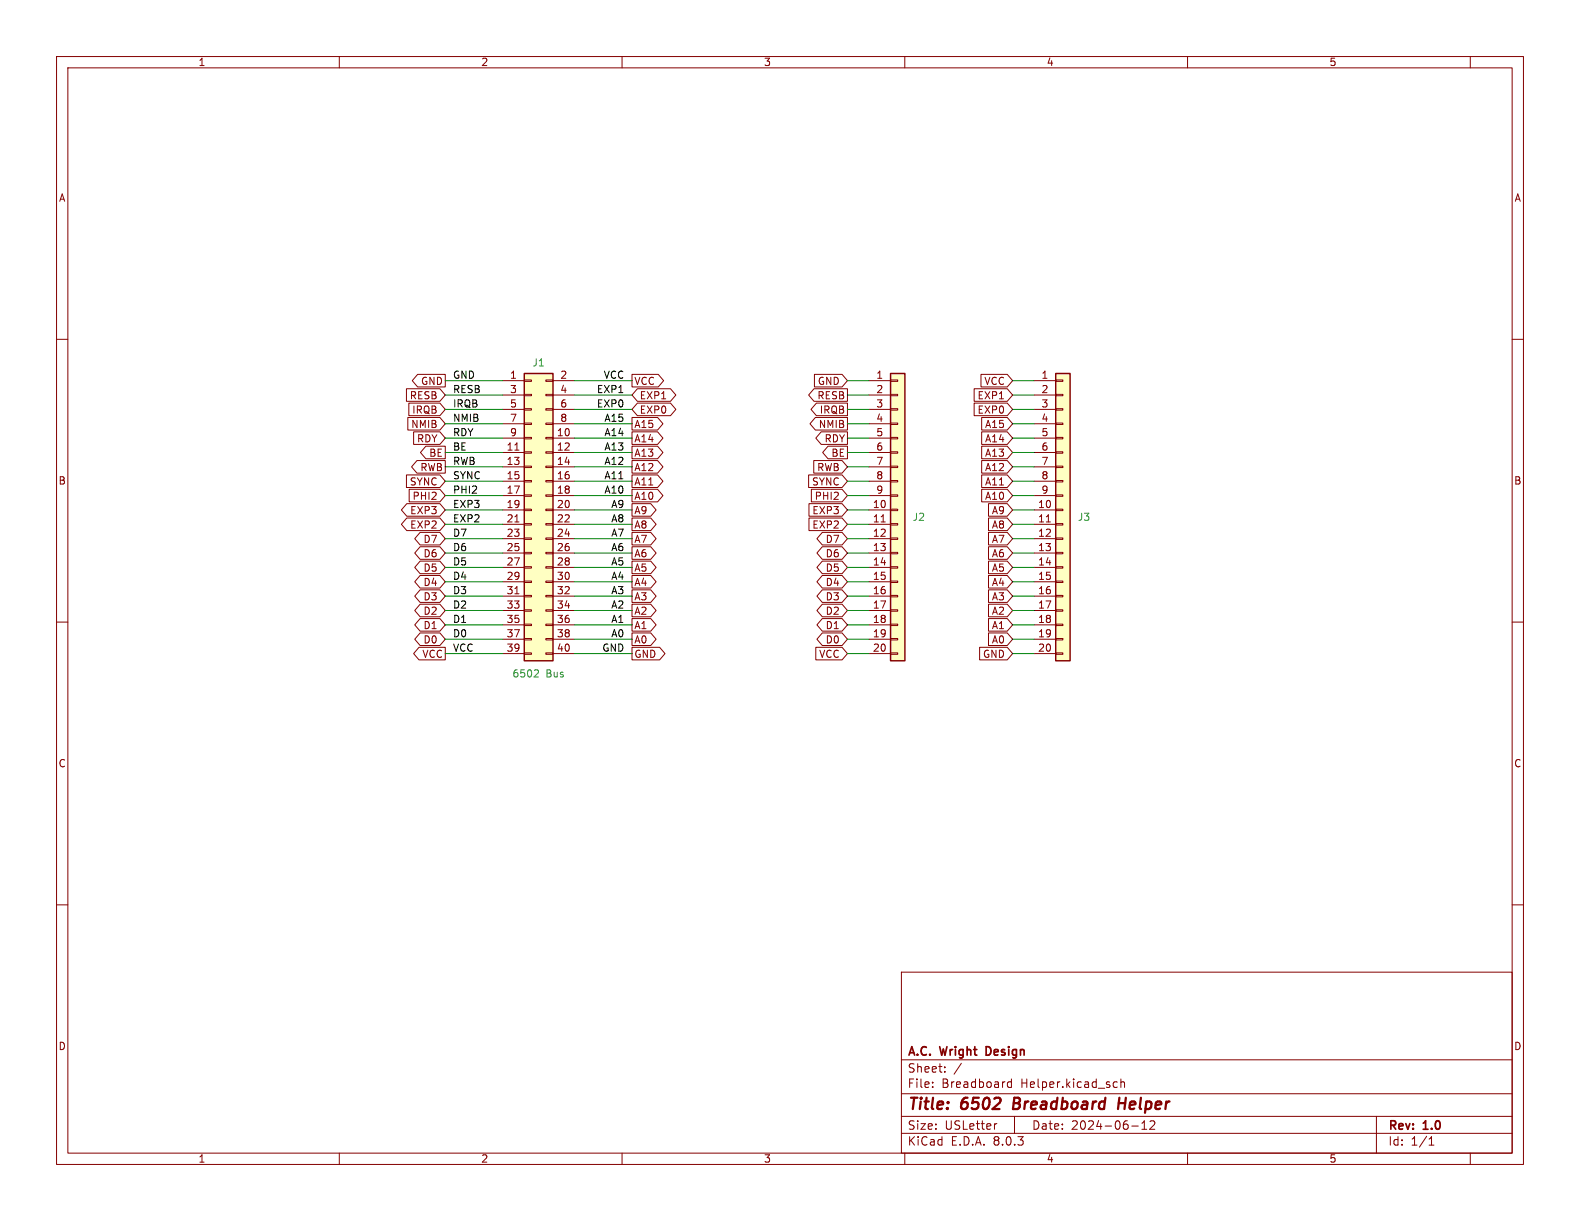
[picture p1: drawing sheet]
<svg xmlns="http://www.w3.org/2000/svg" width="279mm" height="216mm" viewBox="0 0 279 216" stroke-linecap="round" stroke-linejoin="round" font-family="sans-serif">
<g fill="none" stroke="#840000" stroke-width=".18">
<path d="M10 10h259.4v195.9h-259.4zM12 12h255.4v191.9h-255.4zM60 10v2M110 10v2M160 10v2M210 10v2M260 10v2M10 60h2M267.4 60h2M10 110h2M267.4 110h2M10 160h2"/>
<path d="M267.4 160h2M159.4 171.9h108v32h-108zM159.4 197.4h108M159.4 193.4h108M159.4 187.4h108M164.9 192.1v.2M164.9 191.4v.1M167.1 189.4v.2M167.1 188.7v.1M170 188l-1.3 1.9M176.3 198.7l-.3 .1M178.9 190.8v1.5"/>
<path d="M178.9 191.4l-.5-.1-.3 .3v.4l.2 .2h.6M179.4 197.4v3M197.1 191.3l.5 .1M197.6 192.2l-.5 .1M198.2 191.4l.2-.1 .4 .1 .1 .9M198.2 190.8v1.5M200.1 199.1h1.2M201.9 199.7h.9M201.9 198.6l.5-.4v1.5M204.1 198.3v.5l-.8 .9h.9M243.4 197.4v6.5M60 203.9v2"/>
<path d="M110 203.9v2M159.4 200.4h108M160 203.9v2M210 203.9v2M252.7 202.5h.9M252.7 201.4l.4-.4v1.5M260 203.9v2"/>
</g>
<path d="M179.4 194.1l-.3 2h.8M197.8 195.1h1.2M197.9 194.1l-.2 2" fill="none" stroke="#840000" stroke-width=".4"/>
<path d="M174.7 185.1h-.3v1.5h.3" fill="none" stroke="#840000" stroke-width=".3"/>
<path d="M92.7 66h5.1v50.8h-5.1z" fill="#ffffc2"/>
<g fill="none" stroke="#840000" stroke-width=".18">
<path d="M88.9 67.3h3.8M88.9 77.5h3.8M88.9 69.9h3.8M88.9 72.4h3.8M88.9 74.9h3.8M91 79.6h.8M92.7 79.9h1.3v.2h-1.3zM92.7 77.3h1.3v.3h-1.3zM92.7 74.8h1.3v.3h-1.3zM92.7 72.3h1.3v.2h-1.3zM92.7 69.7h1.3v.3h-1.3zM92.7 67.2h1.3v.2h-1.3z"/>
<path d="M96.5 79.9h1.3v.2h-1.3zM96.5 77.3h1.3v.3h-1.3zM96.5 74.8h1.3v.3h-1.3zM96.5 72.3h1.3v.2h-1.3zM96.5 69.7h1.3v.3h-1.3zM96.5 67.2h1.3v.2h-1.3zM97.8 67.3h3.8M97.8 77.5h3.8M97.8 69.9h3.8M97.8 72.4h3.8M97.8 74.9h3.8M88.9 80h3.8"/>
<path d="M88.9 82.6h3.8M88.9 85.1h3.8M88.9 87.6h3.8M88.9 90.2h3.8M88.9 92.7h3.8M88.9 95.3h3.8M88.9 97.8h3.8M91 92.3h.8M92.7 97.7h1.3v.2h-1.3zM92.7 95.1h1.3v.3h-1.3zM92.7 92.6h1.3v.2h-1.3zM92.7 90h1.3v.3h-1.3z"/>
<path d="M92.7 87.5h1.3v.3h-1.3zM92.7 85h1.3v.2h-1.3zM92.7 82.4h1.3v.3h-1.3zM96.5 97.7h1.3v.2h-1.3zM96.5 95.1h1.3v.3h-1.3zM96.5 92.6h1.3v.2h-1.3zM96.5 90h1.3v.3h-1.3zM96.5 87.5h1.3v.3h-1.3zM96.5 85h1.3v.2h-1.3zM96.5 82.4h1.3v.3h-1.3zM97.8 80h3.8M97.8 82.6h3.8"/>
<path d="M97.8 85.1h3.8M97.8 87.6h3.8M97.8 90.2h3.8M97.8 92.7h3.8M97.8 95.3h3.8M97.8 97.8h3.8M88.9 100.3h3.8M88.9 102.9h3.8M88.9 105.4h3.8M88.9 108h3.8M88.9 110.5h3.8M88.9 113h3.8"/>
<path d="M88.9 115.6h3.8M91 105h.8M92.7 115.4h1.3v.3h-1.3zM92.7 112.9h1.3v.3h-1.3zM92.7 110.4h1.3v.2h-1.3zM92.7 107.8h1.3v.3h-1.3zM92.7 105.3h1.3v.2h-1.3zM92.7 102.7h1.3v.3h-1.3zM92.7 100.2h1.3v.3h-1.3zM96.5 115.4h1.3v.3h-1.3zM96.5 112.9h1.3v.3h-1.3zM96.5 110.4h1.3v.2h-1.3z"/>
<path d="M96.5 107.8h1.3v.3h-1.3zM96.5 105.3h1.3v.2h-1.3zM96.5 102.7h1.3v.3h-1.3zM96.5 100.2h1.3v.3h-1.3zM97.8 100.3h3.8M97.8 102.9h3.8M97.8 105.4h3.8M97.8 108h3.8M97.8 110.5h3.8M97.8 113h3.8M97.8 115.6h3.8"/>
</g>
<path d="M92.7 66h5.1v50.8h-5.1z" fill="none" stroke="#840000" stroke-width=".25"/>
<path d="M95 118.4l.2 .3v.3l-.8 .7h.8" fill="none" stroke="#008484" stroke-width=".18"/>
<path d="M186.7 66h2.5v50.8h-2.5z" fill="#ffffc2"/>
<g fill="none" stroke="#840000" stroke-width=".18">
<path d="M182.9 67.3h3.8M182.9 69.9h3.8M182.9 72.4h3.8M182.9 74.9h3.8M182.9 77.5h3.8M186.7 79.9h1.3v.2h-1.3zM186.7 77.3h1.3v.3h-1.3zM186.7 74.8h1.3v.3h-1.3zM186.7 72.3h1.3v.2h-1.3zM186.7 69.7h1.3v.3h-1.3zM186.7 67.2h1.3v.2h-1.3zM182.9 90.2h3.8"/>
<path d="M182.9 92.7h3.8M182.9 95.3h3.8M182.9 97.8h3.8M182.9 80h3.8M182.9 82.6h3.8M182.9 85.1h3.8M182.9 87.6h3.8M185 92.3h.8M186.7 97.7h1.3v.2h-1.3zM186.7 95.1h1.3v.3h-1.3zM186.7 92.6h1.3v.2h-1.3zM186.7 90h1.3v.3h-1.3z"/>
<path d="M186.7 87.5h1.3v.3h-1.3zM186.7 85h1.3v.2h-1.3zM186.7 82.4h1.3v.3h-1.3zM182.9 100.3h3.8M182.9 102.9h3.8M182.9 105.4h3.8M182.9 108h3.8M182.9 110.5h3.8M182.9 113h3.8M182.9 115.6h3.8M186.7 115.4h1.3v.3h-1.3zM186.7 112.9h1.3v.3h-1.3z"/>
<path d="M186.7 110.4h1.3v.2h-1.3zM186.7 107.8h1.3v.3h-1.3zM186.7 105.3h1.3v.2h-1.3zM186.7 102.7h1.3v.3h-1.3zM186.7 100.2h1.3v.3h-1.3z"/>
</g>
<path d="M186.7 66h2.5v50.8h-2.5z" fill="none" stroke="#840000" stroke-width=".25"/>
<path d="M157.5 66h2.5v50.8h-2.5z" fill="#ffffc2"/>
<g fill="none" stroke="#840000" stroke-width=".18">
<path d="M71.9 68.7h5.9l.9 1.2-.9 1.1h-5.9zM72.1 73.8h5.7l.9 1.1-.9 1.1h-5.7zM72.3 71.3h5.5l.9 1.1-.9 1.1h-5.5zM73.1 76.4h4.7l.9 1.1-.9 1.1h-4.7zM73.9 66.2h4.8v2.2h-4.8l-1-1.1zM75.3 78.9h3.4v2.2h-3.4l-.9-1.1zM111.8 76.4h4.5l.9 1.1-.9 1.1h-4.5zM111.8 78.9h4.5l.9 1.1-.9 1.1h-4.5zM111.8 73.8h4.5l.9 1.1-.9 1.1h-4.5zM111.8 66.2h4.6l1 1.1-1 1.1h-4.6zM112.7 68.7h5.9l.9 1.2-.9 1.1h-5.9l-.9-1.1zM112.7 71.3h5.9l.9 1.1-.9 1.1h-5.9l-.9-1.1z"/>
<path d="M143.9 68.7h6v2.3h-6l-.9-1.1zM144 66.2h4.9l1 1.1-1 1.1h-4.9zM144.2 73.8h5.7v2.2h-5.7l-1-1.1zM144.4 71.3h5.5v2.2h-5.5l-1-1.1zM145.2 76.4h4.7v2.2h-4.7l-.9-1.1zM146.4 78.9h3.5v2.2h-3.5l-.9-1.1zM153.7 67.3h3.8M153.7 69.9h3.8M153.7 72.4h3.8M153.7 74.9h3.8M153.7 77.5h3.8M157.5 79.9h1.2v.2h-1.2z"/>
<path d="M157.5 77.3h1.2v.3h-1.2zM157.5 74.8h1.2v.3h-1.2zM157.5 72.3h1.2v.2h-1.2zM157.5 69.7h1.2v.3h-1.2zM157.5 67.2h1.2v.2h-1.2zM172.3 71.3h5.8l1 1.1-1 1.1h-5.8zM172.3 68.7h5.8l1 1.2-1 1.1h-5.8zM173.5 66.2h4.6l1 1.1-1 1.1h-4.6zM173.6 78.9h4.5l1 1.1-1 1.1h-4.5zM173.6 76.4h4.5l1 1.1-1 1.1h-4.5zM173.6 73.8h4.5l1 1.1-1 1.1h-4.5zM71.9 84h5.9l.9 1.1-.9 1.1h-5.9z"/>
<path d="M71.9 89.1h5.9l.9 1.1-.9 1.1h-5.9l-.9-1.1zM71.9 91.6h5.9l.9 1.1-.9 1.1h-5.9l-.9-1.1zM72.4 86.5h5.4l.9 1.1-.9 1.1h-5.4zM73.7 81.4h5v2.3h-5l-.9-1.1zM74.3 99.2h3.5l.9 1.1-.9 1.1h-3.5l-1-1.1zM74.3 96.7h3.5l.9 1.1-.9 1.1h-3.5l-1-1.1zM74.3 94.1h3.5l.9 1.2-.9 1.1h-3.5l-1-1.1zM111.8 99.2h3.3l.9 1.1-.9 1.1h-3.3zM111.8 96.7h3.3l.9 1.1-.9 1.1h-3.3zM111.8 81.4h4.5l.9 1.2-.9 1.1h-4.5zM111.8 84h4.5l.9 1.1-.9 1.1h-4.5zM111.8 91.6h3.3l.9 1.1-.9 1.1h-3.3z"/>
<path d="M111.8 94.1h3.3l.9 1.2-.9 1.1h-3.3zM111.8 89.1h3.3l.9 1.1-.9 1.1h-3.3zM111.8 86.5h4.5l.9 1.1-.9 1.1h-4.5zM143 84h5.9l1 1.1-1 1.1h-5.9zM143.1 89.1h5.8l1 1.1-1 1.1h-5.8zM143.1 91.6h5.8l1 1.1-1 1.1h-5.8zM143.5 86.5h5.4l1 1.1-1 1.1h-5.4zM143.9 81.4h5l1 1.2-1 1.1h-5zM145.4 99.2h3.5l1 1.1-1 1.1h-3.5l-.9-1.1zM145.4 94.1h3.5l1 1.2-1 1.1h-3.5l-.9-1.1zM145.4 96.7h3.5l1 1.1-1 1.1h-3.5l-.9-1.1zM153.7 90.2h3.8"/>
<path d="M153.7 92.7h3.8M153.7 95.3h3.8M153.7 97.8h3.8M153.7 80h3.8M153.7 82.6h3.8M153.7 85.1h3.8M153.7 87.6h3.8M155.8 92.3h.7M157.5 97.7h1.2v.2h-1.2zM157.5 95.1h1.2v.3h-1.2zM157.5 92.6h1.2v.2h-1.2zM157.5 90h1.2v.3h-1.2z"/>
<path d="M157.5 87.5h1.2v.3h-1.2zM157.5 85h1.2v.2h-1.2zM157.5 82.4h1.2v.3h-1.2zM173.6 81.4h4.5l1 1.2-1 1.1h-4.5zM173.6 84h4.5l1 1.1-1 1.1h-4.5zM173.6 86.5h4.5l1 1.1-1 1.1h-4.5zM174.8 91.6h3.3l1 1.1-1 1.1h-3.3zM174.8 94.1h3.3l1 1.2-1 1.1h-3.3zM174.8 96.7h3.3l1 1.1-1 1.1h-3.3zM174.8 99.2h3.3l1 1.1-1 1.1h-3.3zM174.8 89.1h3.3l1 1.1-1 1.1h-3.3zM74.1 114.5h4.6v2.2h-4.6l-1-1.1z"/>
<path d="M74.3 104.3h3.5l.9 1.1-.9 1.1h-3.5l-1-1.1zM74.3 109.4h3.5l.9 1.1-.9 1.1h-3.5l-1-1.1zM74.3 106.8h3.5l.9 1.2-.9 1.1h-3.5l-1-1.1zM74.3 111.9h3.5l.9 1.1-.9 1.1h-3.5l-1-1.1zM74.3 101.8h3.5l.9 1.1-.9 1.1h-3.5l-1-1.1zM111.8 104.3h3.3l.9 1.1-.9 1.1h-3.3zM111.8 101.8h3.3l.9 1.1-.9 1.1h-3.3zM111.8 109.4h3.3l.9 1.1-.9 1.1h-3.3zM111.8 106.8h3.3l.9 1.2-.9 1.1h-3.3zM111.8 114.5h4.8l1 1.1-1 1.1h-4.8zM111.8 111.9h3.3l.9 1.1-.9 1.1h-3.3zM144.3 114.5h4.6l1 1.1-1 1.1h-4.6z"/>
<path d="M145.4 101.8h3.5l1 1.1-1 1.1h-3.5l-.9-1.1zM145.4 104.3h3.5l1 1.1-1 1.1h-3.5l-.9-1.1zM145.4 111.9h3.5l1 1.1-1 1.1h-3.5l-.9-1.1zM145.4 109.4h3.5l1 1.1-1 1.1h-3.5l-.9-1.1zM145.4 106.8h3.5l1 1.2-1 1.1h-3.5l-.9-1.1zM153.7 100.3h3.8M153.7 102.9h3.8M153.7 105.4h3.8M153.7 108h3.8M153.7 110.5h3.8M153.7 113h3.8M153.7 115.6h3.8"/>
<path d="M157.5 115.4h1.2v.3h-1.2zM157.5 112.9h1.2v.3h-1.2zM157.5 110.4h1.2v.2h-1.2zM157.5 107.8h1.2v.3h-1.2zM157.5 105.3h1.2v.2h-1.2zM157.5 102.7h1.2v.3h-1.2zM157.5 100.2h1.2v.3h-1.2zM173.2 114.5h4.9l1 1.1-1 1.1h-4.9zM174.8 106.8h3.3l1 1.2-1 1.1h-3.3zM174.8 109.4h3.3l1 1.1-1 1.1h-3.3zM174.8 104.3h3.3l1 1.1-1 1.1h-3.3zM174.8 101.8h3.3l1 1.1-1 1.1h-3.3z"/>
<path d="M174.8 111.9h3.3l1 1.1-1 1.1h-3.3z"/>
</g>
<path d="M157.5 66h2.5v50.8h-2.5z" fill="none" stroke="#840000" stroke-width=".25"/>
<g fill="none" stroke="#008400" stroke-width=".18">
<path d="M78.7 67.3h10.2M78.7 74.9h10.2M78.7 72.4h10.2M78.7 77.5h10.2M78.7 69.9h10.2M101.6 67.3h10.2M101.6 74.9h10.2M101.6 72.4h10.2M101.6 77.5h10.2M101.6 69.9h10.2M149.9 67.3h3.8M149.9 74.9h3.8"/>
<path d="M149.9 72.4h3.8M149.9 77.5h3.8M149.9 69.9h3.8M179.1 67.3h3.8M179.1 74.9h3.8M179.1 72.4h3.8M179.1 77.5h3.8M179.1 69.9h3.8M78.7 87.6h10.2M78.7 90.2h10.2M78.7 92.7h10.2M78.7 85.1h10.2"/>
<path d="M78.7 82.6h10.2M78.7 80h10.2M78.7 97.8h10.2M78.7 95.3h10.2M101.6 87.6h10.2M101.6 90.2h10.2M101.6 92.7h10.2M101.6 85.1h10.2M101.6 82.6h10.2M101.6 80h10.2M101.6 97.8h10.2M101.6 95.3h10.2"/>
<path d="M149.9 87.6h3.8M149.9 90.2h3.8M149.9 92.7h3.8M149.9 85.1h3.8M149.9 82.6h3.8M149.9 80h3.8M149.9 97.8h3.8M149.9 95.3h3.8M179.1 87.6h3.8M179.1 90.2h3.8M179.1 92.7h3.8M179.1 85.1h3.8"/>
<path d="M179.1 82.6h3.8M179.1 80h3.8M179.1 97.8h3.8M179.1 95.3h3.8M78.7 110.5h10.2M78.7 115.6h10.2M78.7 102.9h10.2M78.7 100.3h10.2M78.7 113h10.2M78.7 105.4h10.2M78.7 108h10.2M101.6 110.5h10.2"/>
<path d="M101.6 115.6h10.2M101.6 102.9h10.2M101.6 100.3h10.2M101.6 113h10.2M101.6 105.4h10.2M101.6 108h10.2M149.9 110.5h3.8M149.9 115.6h3.8M149.9 102.9h3.8M149.9 100.3h3.8M149.9 113h3.8M149.9 105.4h3.8"/>
<path d="M149.9 108h3.8M179.1 110.5h3.8M179.1 115.6h3.8M179.1 102.9h3.8M179.1 100.3h3.8M179.1 113h3.8M179.1 105.4h3.8M179.1 108h3.8"/>
</g>
<g font-size="2.8" fill="#840000">
<text x="160.4" y="196.8">Title:</text>
<text x="170.1" y="196.8">6502</text>
<text x="180" y="196.8">Breadboard</text>
<text x="199.4" y="196.8">Helper</text>
</g>
<g font-size="2.1" fill="#840000">
<text x="160.4" y="189.9">Sheet:</text>
<text x="160.4" y="187.1">A.C.</text>
<text x="166.4" y="187.1">Wright</text>
<text x="175" y="187.1">Design</text>
<text x="160.4" y="192.6">File:</text>
<text x="166.5" y="192.6">Breadboard</text>
<text x="180.6" y="192.6">Helper.kicad_sch</text>
<text x="160.4" y="202.8">KiCad</text>
<text x="160.4" y="200">Size:</text>
<text x="167.1" y="200">USLetter</text>
<text x="168.1" y="202.8">E.D.A.</text>
<text x="175.7" y="202.8">8.0.3</text>
<text x="182.4" y="200">Date:</text>
<text x="189.4" y="200">2024-06-12</text>
<text x="245.4" y="200.2">Rev:</text>
<text x="245.4" y="202.8">Id:</text>
<text x="249.5" y="202.8">1/1</text>
<text x="251.8" y="200.2">1.0</text>
</g>
<g font-size="1.8" fill="#840000">
<text x="35" y="11.9">1</text>
<text x="85" y="11.9">2</text>
<text x="135" y="11.9">3</text>
<text x="185" y="11.9">4</text>
<text x="235" y="11.9">5</text>
<text x="10.3" y="35.9">A</text>
<text x="267.7" y="35.9">A</text>
<text x="72.4" y="70.8">RESB</text>
<text x="74.3" y="68.3">GND</text>
<text x="90.1" y="67.1">1</text>
<text x="90.1" y="69.6">3</text>
<text x="99" y="67.1">2</text>
<text x="99" y="69.6">4</text>
<text x="112.1" y="68.3">VCC</text>
<text x="113" y="70.8">EXP1</text>
<text x="144.4" y="70.8">RESB</text>
<text x="144.5" y="68.3">GND</text>
<text x="154.9" y="67.1">1</text>
<text x="154.9" y="69.6">2</text>
<text x="172.8" y="70.8">EXP1</text>
<text x="174" y="68.3">VCC</text>
<text x="184.1" y="67.1">1</text>
<text x="184.1" y="69.6">2</text>
<text x="72.6" y="75.9">NMIB</text>
<text x="72.8" y="73.3">IRQB</text>
<text x="90.1" y="72.1">5</text>
<text x="90.1" y="74.7">7</text>
<text x="90.1" y="77.2">9</text>
<text x="98.4" y="77.2">10</text>
<text x="99" y="72.1">6</text>
<text x="99" y="74.7">8</text>
<text x="112.1" y="75.9">A15</text>
<text x="113" y="73.3">EXP0</text>
<text x="144.7" y="75.9">NMIB</text>
<text x="144.9" y="73.3">IRQB</text>
<text x="154.9" y="72.1">3</text>
<text x="154.9" y="74.7">4</text>
<text x="154.9" y="77.2">5</text>
<text x="172.8" y="73.3">EXP0</text>
<text x="174.1" y="75.9">A15</text>
<text x="184.1" y="72.1">3</text>
<text x="184.1" y="74.7">4</text>
<text x="184.1" y="77.2">5</text>
<text x="73.6" y="78.4">RDY</text>
<text x="74.2" y="83.5">RWB</text>
<text x="75.8" y="81">BE</text>
<text x="89.5" y="79.8">11</text>
<text x="89.5" y="82.3">13</text>
<text x="98.4" y="79.8">12</text>
<text x="98.4" y="82.3">14</text>
<text x="112.1" y="78.4">A14</text>
<text x="112.1" y="83.5">A12</text>
<text x="112.1" y="81">A13</text>
<text x="144.4" y="83.5">RWB</text>
<text x="145.7" y="78.4">RDY</text>
<text x="146.9" y="81">BE</text>
<text x="154.9" y="79.8">6</text>
<text x="154.9" y="82.3">7</text>
<text x="174.1" y="81">A13</text>
<text x="174.1" y="83.5">A12</text>
<text x="174.1" y="78.4">A14</text>
<text x="184.1" y="79.8">6</text>
<text x="184.1" y="82.3">7</text>
<text x="10.3" y="85.9">B</text>
<text x="72.4" y="86">SYNC</text>
<text x="72.9" y="88.6">PHI2</text>
<text x="89.5" y="84.8">15</text>
<text x="89.5" y="87.4">17</text>
<text x="89.5" y="89.9">19</text>
<text x="98.4" y="84.8">16</text>
<text x="98.4" y="87.4">18</text>
<text x="98.4" y="89.9">20</text>
<text x="112.1" y="86">A11</text>
<text x="112.1" y="88.6">A10</text>
<text x="143.5" y="86">SYNC</text>
<text x="144" y="88.6">PHI2</text>
<text x="154.3" y="89.9">10</text>
<text x="154.9" y="84.8">8</text>
<text x="154.9" y="87.4">9</text>
<text x="174.1" y="86">A11</text>
<text x="174.1" y="88.6">A10</text>
<text x="183.5" y="89.9">10</text>
<text x="184.1" y="84.8">8</text>
<text x="184.1" y="87.4">9</text>
<text x="267.7" y="85.9">B</text>
<text x="72.4" y="91.1">EXP3</text>
<text x="72.4" y="93.7">EXP2</text>
<text x="89.5" y="92.5">21</text>
<text x="89.5" y="95">23</text>
<text x="98.4" y="92.5">22</text>
<text x="98.4" y="95">24</text>
<text x="112.1" y="93.7">A8</text>
<text x="112.1" y="91.1">A9</text>
<text x="143.5" y="91.1">EXP3</text>
<text x="143.5" y="93.7">EXP2</text>
<text x="154.3" y="92.5">11</text>
<text x="154.3" y="95">12</text>
<text x="175.3" y="93.7">A8</text>
<text x="175.3" y="91.1">A9</text>
<text x="183.5" y="92.5">11</text>
<text x="183.5" y="95">12</text>
<text x="74.8" y="101.3">D5</text>
<text x="74.8" y="98.7">D6</text>
<text x="74.8" y="96.2">D7</text>
<text x="89.5" y="97.5">25</text>
<text x="89.5" y="100.1">27</text>
<text x="98.4" y="97.5">26</text>
<text x="98.4" y="100.1">28</text>
<text x="112.1" y="101.3">A5</text>
<text x="112.1" y="98.7">A6</text>
<text x="112.1" y="96.2">A7</text>
<text x="145.9" y="101.3">D5</text>
<text x="145.9" y="96.2">D7</text>
<text x="145.9" y="98.7">D6</text>
<text x="154.3" y="97.5">13</text>
<text x="154.3" y="100.1">14</text>
<text x="175.3" y="96.2">A7</text>
<text x="175.3" y="98.7">A6</text>
<text x="175.3" y="101.3">A5</text>
<text x="183.5" y="97.5">13</text>
<text x="183.5" y="100.1">14</text>
<text x="74.8" y="106.4">D3</text>
<text x="74.8" y="103.8">D4</text>
<text x="89.5" y="102.6">29</text>
<text x="89.5" y="105.2">31</text>
<text x="89.5" y="107.7">33</text>
<text x="98.4" y="102.6">30</text>
<text x="98.4" y="105.2">32</text>
<text x="98.4" y="107.7">34</text>
<text x="112.1" y="106.4">A3</text>
<text x="112.1" y="103.8">A4</text>
<text x="145.9" y="103.8">D4</text>
<text x="145.9" y="106.4">D3</text>
<text x="154.3" y="102.6">15</text>
<text x="154.3" y="105.2">16</text>
<text x="154.3" y="107.7">17</text>
<text x="175.3" y="106.4">A3</text>
<text x="175.3" y="103.8">A4</text>
<text x="183.5" y="102.6">15</text>
<text x="183.5" y="105.2">16</text>
<text x="183.5" y="107.7">17</text>
<text x="74.8" y="111.4">D1</text>
<text x="74.8" y="108.9">D2</text>
<text x="74.8" y="114">D0</text>
<text x="89.5" y="110.2">35</text>
<text x="89.5" y="112.8">37</text>
<text x="98.4" y="110.2">36</text>
<text x="98.4" y="112.8">38</text>
<text x="112.1" y="111.4">A1</text>
<text x="112.1" y="108.9">A2</text>
<text x="112.1" y="114">A0</text>
<text x="145.9" y="114">D0</text>
<text x="145.9" y="111.4">D1</text>
<text x="145.9" y="108.9">D2</text>
<text x="154.3" y="110.2">18</text>
<text x="154.3" y="112.8">19</text>
<text x="175.3" y="108.9">A2</text>
<text x="175.3" y="111.4">A1</text>
<text x="175.3" y="114">A0</text>
<text x="183.5" y="110.2">18</text>
<text x="183.5" y="112.8">19</text>
<text x="74.6" y="116.5">VCC</text>
<text x="89.5" y="115.3">39</text>
<text x="98.4" y="115.3">40</text>
<text x="112.1" y="116.5">GND</text>
<text x="144.8" y="116.5">VCC</text>
<text x="154.3" y="115.3">20</text>
<text x="173.7" y="116.5">GND</text>
<text x="183.5" y="115.3">20</text>
<text x="10.3" y="135.9">C</text>
<text x="267.7" y="135.9">C</text>
<text x="10.3" y="185.9">D</text>
<text x="267.7" y="185.9">D</text>
<text x="35" y="205.8">1</text>
<text x="85" y="205.8">2</text>
<text x="135" y="205.8">3</text>
<text x="185" y="205.8">4</text>
<text x="235" y="205.8">5</text>
</g>
<g font-size="1.8" fill="#008484">
<text x="94.1" y="65">J1</text>
<text x="161.3" y="92.3">J2</text>
<text x="190.5" y="92.3">J3</text>
<text x="90.5" y="120">6502</text>
<text x="96.5" y="120">Bus</text>
</g>
<g font-size="1.8">
<text x="80" y="67">GND</text>
<text x="80" y="69.6">RESB</text>
<text x="105.4" y="69.6">EXP1</text>
<text x="106.7" y="67">VCC</text>
<text x="80" y="74.7">NMIB</text>
<text x="80" y="77.2">RDY</text>
<text x="80" y="72.1">IRQB</text>
<text x="105.4" y="72.1">EXP0</text>
<text x="106.8" y="74.7">A15</text>
<text x="106.8" y="77.2">A14</text>
<text x="80" y="79.7">BE</text>
<text x="80" y="82.3">RWB</text>
<text x="106.8" y="79.7">A13</text>
<text x="106.8" y="82.3">A12</text>
<text x="80" y="87.4">PHI2</text>
<text x="80" y="84.8">SYNC</text>
<text x="80" y="89.9">EXP3</text>
<text x="106.8" y="84.8">A11</text>
<text x="106.8" y="87.4">A10</text>
<text x="108" y="89.9">A9</text>
<text x="80" y="95">D7</text>
<text x="80" y="92.4">EXP2</text>
<text x="108" y="92.4">A8</text>
<text x="108" y="95">A7</text>
<text x="80" y="100.1">D5</text>
<text x="80" y="97.5">D6</text>
<text x="108" y="97.5">A6</text>
<text x="108" y="100.1">A5</text>
<text x="80" y="102.6">D4</text>
<text x="80" y="105.1">D3</text>
<text x="80" y="107.7">D2</text>
<text x="108" y="102.6">A4</text>
<text x="108" y="105.1">A3</text>
<text x="108" y="107.7">A2</text>
<text x="80" y="112.8">D0</text>
<text x="80" y="110.2">D1</text>
<text x="108" y="112.8">A0</text>
<text x="108" y="110.2">A1</text>
<text x="80" y="115.3">VCC</text>
<text x="106.4" y="115.3">GND</text>
</g>
</svg>
